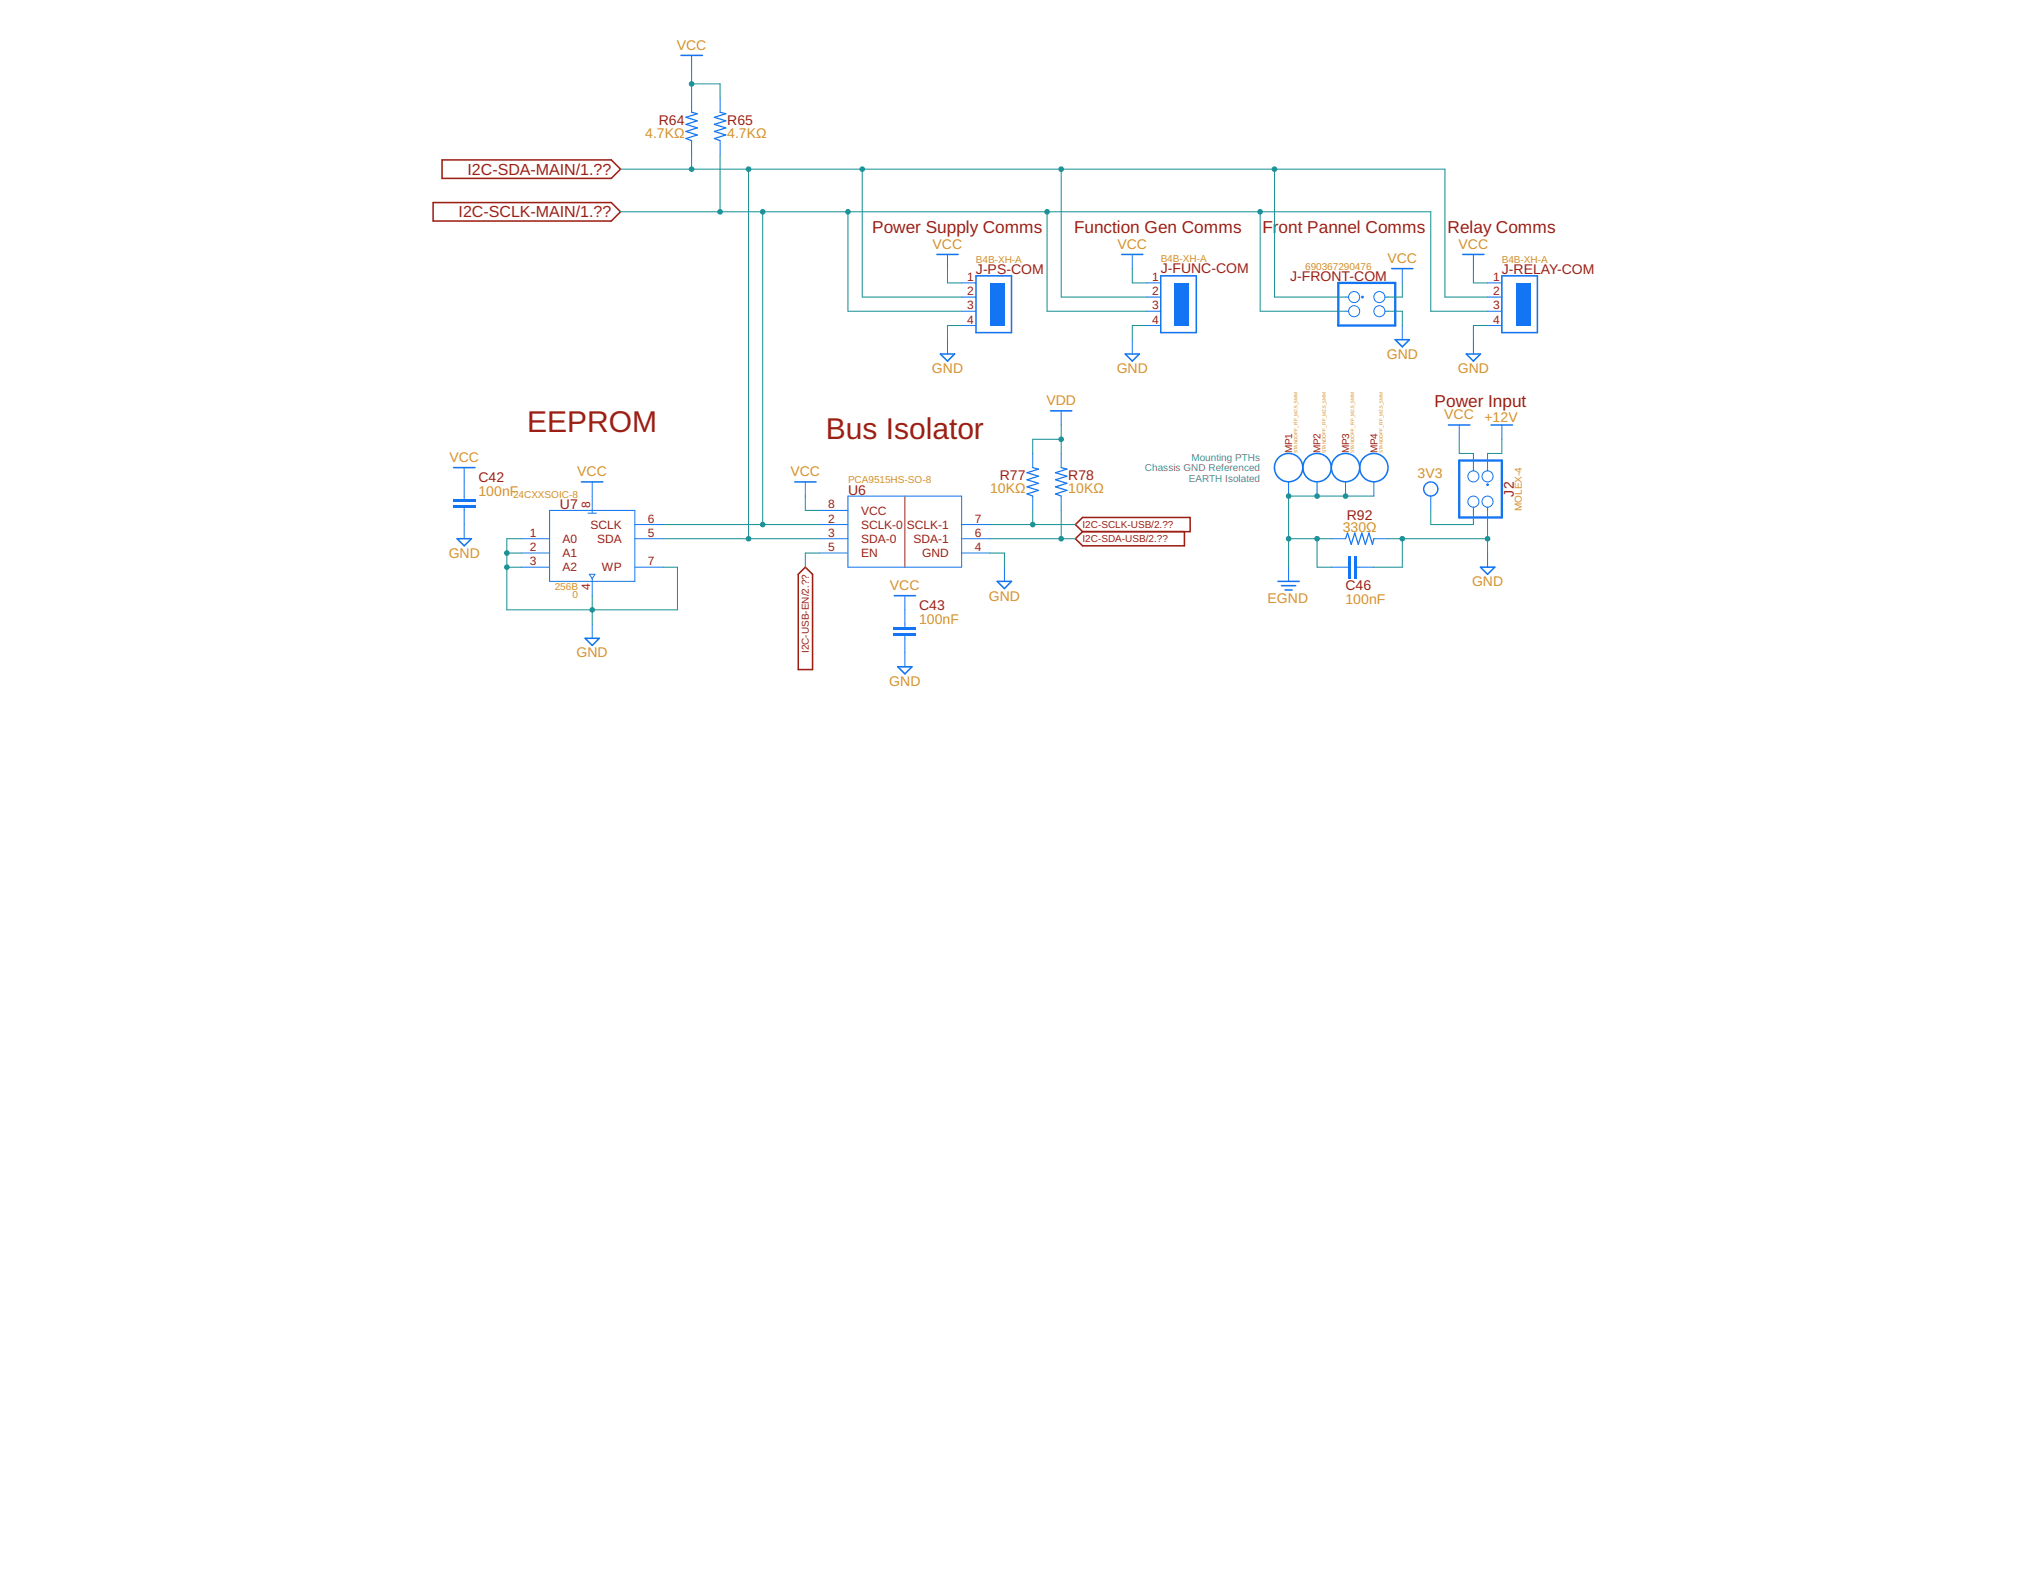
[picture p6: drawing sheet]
<svg xmlns="http://www.w3.org/2000/svg" width="279mm" height="216mm" viewBox="0 0 279 216" stroke-linecap="round" stroke-linejoin="round" font-family="sans-serif">
<path d="M124.5 68.2v9.8" fill="none" stroke="#9c1f14" stroke-width=".14"/>
<path d="M59.6 27.9h24.5l1.3 1.2-1.3 1.3h-24.5zM60.8 22h23.3l1.3 1.3-1.3 1.2h-23.3zM110.8 78l1 1v13.1h-2v-13.1zM147.9 72.1l1-.9h14.8v1.9h-14.8zM148.9 73.1l-1 1 1 1h14v-2" fill="none" stroke="#9c1f14" stroke-width=".21"/>
<path d="M199.3 58.4h2.9M203.7 78h1.9l-1 1z" fill="none" stroke="#1375f4" stroke-width=".21"/>
<path d="M200.7 58.4v2M204.6 76.1v1.9" fill="none" stroke="#1375f4" stroke-width=".14"/>
<path d="M196.1 66.4a1.08 1.08 0 0 1 1.7 .4 1.08 1.08 0 0 1-.7 1.5 1.08 1.08 0 0 1-1.4-1.1h.2a.88 .88 0 0 1 1.3-.8 .88 .88 0 0 1 .2 1.5 .88 .88 0 0 1-1.4-.4l-.1-.3h-.2l.2-.5z" fill-rule="evenodd" fill="#1375f4"/>
<path d="M196.1 66.4l.6-.2 .6 .1 .2 .1a1.04 1.04 0 0 1 .4 1.1l-.4 .6-.5 .2-.6-.1-.5-.4-.2-.6h.2l.1-.2 .3-.4 .2-.2h.5l.4 .2a.84 .84 0 0 1 .3 .9l-.5 .6h-.7l-.4-.4-.2-.5h-.2l.2-.5zM196.1 66.4l-.2 .3-.2 .5h.2l.2 .5 .4 .4h.7l.5-.6v-.5l-.1-.2-.4-.4h-.5l-.4 .2-.3 .4-.1 .2h-.2l.2 .6 .5 .4 .3 .1 .6-.1 .2-.1 .4-.6v-.5l-.2-.3-.4-.4-.3-.1-.6 .1z" fill="#1375f4"/>
<path d="M132.3 38.9h2M132.3 40.9h2M132.3 42.8h2M132.3 44.8h2M177.3 66.3v1.9M181.2 66.3v1.9M185.1 66.3v1.9M189 66.3v1.9M196.8 68.2v2" fill="none" stroke="#1375f4" stroke-width=".14"/>
<g fill="none" stroke="#1375f4" stroke-width=".21">
<path d="M134.3 37.9h4.8v7.8h-4.8z"/>
<circle cx="177.3" cy="64.3" r="1.95"/>
<circle cx="181.2" cy="64.3" r="1.95"/>
<circle cx="185.1" cy="64.3" r="1.95"/>
<circle cx="189" cy="64.3" r="1.95"/>
</g>
<path d="M136.2 38.9h2v5.9h-2z" fill-rule="evenodd" fill="#1375f4"/>
<path d="M136.2 38.9h2v5.9h-2zM136.2 38.9v5.9h2v-5.9z" fill="#1375f4"/>
<path d="M157.7 38.9h2M157.7 40.9h2M157.7 42.8h2M157.7 44.8h2" fill="none" stroke="#1375f4" stroke-width=".14"/>
<path d="M159.7 37.9h4.9v7.8h-4.9z" fill="none" stroke="#1375f4" stroke-width=".21"/>
<path d="M161.6 38.9h2v5.9h-2z" fill-rule="evenodd" fill="#1375f4"/>
<path d="M161.6 38.9h2v5.9h-2zM161.6 38.9v5.9h2v-5.9z" fill="#1375f4"/>
<path d="M62.3 69.6h3.1" fill="none" stroke="#1375f4" stroke-width=".38"/>
<path d="M62.3 69.4h3.1v.4h-3.1zM62.3 69.4v.4h3.1v-.4z" fill="#1375f4"/>
<path d="M62.3 68.8h3.1" fill="none" stroke="#1375f4" stroke-width=".38"/>
<path d="M62.3 68.6h3.1v.4h-3.1zM62.3 68.6v.4h3.1v-.4z" fill="#1375f4"/>
<g fill="none" stroke="#1375f4" stroke-width=".14">
<path d="M95.1 13.5v1.9M95.1 19.3v2M99.1 13.5v1.9M99.1 19.3v2M130.3 35v1.9M155.8 35v1.9M192.9 36.9v2M130.3 46.7v2M146 56.5v1.9M155.8 46.7v2M192.9 44.8v1.9M63.9 64.3v4.3"/>
<path d="M63.9 69.8v4.3M81.5 66.3v1.9M112.8 70.2h3.8M112.8 72.1h3.8M112.8 74.1h3.8M112.8 76.1h3.8M116.6 68.2h15.7v9.8h-15.7zM132.3 72.1h3.9M132.3 74.1h3.9M132.3 76.1h3.9M138.2 78v1.9M142.1 62.4v1.9"/>
<path d="M142.1 68.2v2M146 62.4v1.9M146 68.2v2"/>
</g>
<path d="M128.9 35h2.9M154.3 35h2.9M191.5 36.9h2.9M129.4 48.7h1.9l-1 1zM144.5 56.5h2.9M154.8 48.7h1.9l-.9 1zM191.9 46.7h2l-1 1zM62.4 64.3h2.9M62.9 74.1h2l-1 1zM80 66.3h2.9M137.2 79.9h1.9l-.9 1z" fill="none" stroke="#1375f4" stroke-width=".21"/>
<path d="M95.1 15.4l.8 .2-1.5 .5 1.5 .5-1.5 .5 1.5 .5-1.5 .5 1.5 .5-1.5 .4 .7 .3M99.1 15.4l.7 .2-1.5 .5 1.5 .5-1.5 .5 1.5 .5-1.5 .5 1.5 .5-1.5 .4 .8 .3M142.1 64.3l.8 .2-1.6 .5 1.6 .5-1.6 .5 1.6 .5-1.6 .5 1.6 .4-1.6 .5 .8 .3M146 64.3l.8 .2-1.6 .5 1.6 .5-1.6 .5 1.6 .5-1.6 .5 1.6 .4-1.6 .5 .8 .3" fill="none" stroke="#1375f4" stroke-width=".17"/>
<path d="M122.9 87.2h3.1" fill="none" stroke="#1375f4" stroke-width=".38"/>
<path d="M122.9 87h3.1v.4h-3.1zM122.9 87v.4h3.1v-.4z" fill="#1375f4"/>
<path d="M122.9 86.4h3.1" fill="none" stroke="#1375f4" stroke-width=".38"/>
<path d="M122.9 86.2h3.1v.4h-3.1zM122.9 86.2v.4h3.1v-.4z" fill="#1375f4"/>
<path d="M177.3 78v1.9M183.1 74.1h2M189 74.1h2M124.5 81.9v4.3M124.5 87.4v4.3" fill="none" stroke="#1375f4" stroke-width=".14"/>
<path d="M175.8 79.9h2.9M123 81.9h2.9M123.5 91.7h2l-1 1zM176.3 80.5h1.9M176.8 81.1h1" fill="none" stroke="#1375f4" stroke-width=".21"/>
<path d="M185.1 74.1l.3-.8 .5 1.6 .5-1.6 .5 1.6 .4-1.6 .5 1.6 .5-1.6 .5 1.6 .2-.8" fill="none" stroke="#1375f4" stroke-width=".17"/>
<path d="M186.5 76.4v3.2" fill="none" stroke="#1375f4" stroke-width=".38"/>
<path d="M186.3 76.4h.3v3.2h-.3zM186.3 76.4v3.2h.3v-3.2z" fill="#1375f4"/>
<path d="M185.7 76.4v3.2" fill="none" stroke="#1375f4" stroke-width=".38"/>
<path d="M185.5 76.4h.4v3.2h-.4zM185.5 76.4v3.2h.4v-3.2z" fill="#1375f4"/>
<path d="M204.6 38.9h2M204.6 40.9h2M204.6 42.8h2M204.6 44.8h2M183.1 78h2.4M186.6 78h2.4" fill="none" stroke="#1375f4" stroke-width=".14"/>
<path d="M206.6 37.9h4.9v7.8h-4.9z" fill="none" stroke="#1375f4" stroke-width=".21"/>
<path d="M208.6 38.9h1.9v5.9h-1.9z" fill-rule="evenodd" fill="#1375f4"/>
<path d="M208.6 38.9h1.9v5.9h-1.9zM208.6 38.9v5.9h1.9v-5.9z" fill="#1375f4"/>
<path d="M201.2 35h3M201.7 48.7h2l-1 1z" fill="none" stroke="#1375f4" stroke-width=".21"/>
<g fill="none" stroke="#1375f4" stroke-width=".14">
<path d="M202.7 35v1.9M202.7 46.7v2M202.7 64.3v.4M202.7 69.7v.5M204.6 64.3v.4M204.6 69.7v.5"/>
<circle cx="202.7" cy="69" r=".76"/>
<circle cx="202.7" cy="65.5" r=".76"/>
<circle cx="204.6" cy="69" r=".76"/>
<circle cx="204.6" cy="65.5" r=".76"/>
</g>
<path d="M200.7 63.3h5.9v7.9h-5.9z" fill="none" stroke="#1375f4" stroke-width=".32"/>
<circle cx="204.6" cy="66.7" r=".19" fill="#1375f4"/>
<path d="M204.4 66.7a.2 .2 0 0 1 .4 0 .2 .2 0 0 1-.4 0zM204.4 66.7a.2 .2 0 0 0 .4 0 .2 .2 0 0 0-.4 0z" fill="#1375f4"/>
<g fill="none" stroke="#1375f4" stroke-width=".14">
<path d="M185.1 40.9h.4M185.1 42.8h.4M190.5 40.9h.5M190.5 42.8h.5M71.7 74.1h3.9M71.7 76.1h3.9M71.7 78h3.9M75.6 70.2h11.7v9.7h-11.7zM80.9 70.6h1.1M81.1 79h.8l-.4 .6zM81.5 68.2v2.4M81.5 79.6v2.3"/>
<path d="M87.3 74.1h3.9M87.3 78h3.9M87.3 72.1h3.9M110.8 66.3v1.9M81.5 85.8v2"/>
<circle cx="186.3" cy="40.9" r=".76"/>
<circle cx="186.3" cy="42.8" r=".76"/>
<circle cx="189.8" cy="42.8" r=".76"/>
<circle cx="189.8" cy="40.9" r=".76"/>
</g>
<path d="M109.3 66.3h3M80.5 87.8h1.9l-.9 1z" fill="none" stroke="#1375f4" stroke-width=".21"/>
<path d="M184.1 38.9h7.8v5.9h-7.8z" fill="none" stroke="#1375f4" stroke-width=".32"/>
<circle cx="187.4" cy="40.9" r=".19" fill="#1375f4"/>
<path d="M187.2 40.9a.2 .2 0 0 1 .4 0 .2 .2 0 0 1-.4 0zM187.2 40.9a.2 .2 0 0 0 .4 0 .2 .2 0 0 0-.4 0z" fill="#1375f4"/>
<path d="M93.7 7.6h2.9M205.1 58.4h3" fill="none" stroke="#1375f4" stroke-width=".21"/>
<path d="M95.1 7.6v2M206.6 58.4v2" fill="none" stroke="#1375f4" stroke-width=".14"/>
<path d="M191 74.1h13.6M192.9 74.1v3.9h-3.9M196.8 70.2v1.9h5.9v-1.9M204.6 70.2v5.9" fill="none" stroke="#158f93" stroke-width=".14"/>
<g fill="#158f93">
<circle cx="204.6" cy="74.1" r=".38"/>
<circle cx="192.9" cy="74.1" r=".38"/>
</g>
<g fill="#158f93">
<path d="M204.3 74.1a.38 .38 0 0 1 .7 0 .38 .38 0 0 1-.7 0zM204.3 74.1a.38 .38 0 0 0 .7 0 .38 .38 0 0 0-.7 0z"/>
<path d="M192.5 74.1a.4 .4 0 0 1 .8 0 .4 .4 0 0 1-.8 0zM192.5 74.1a.4 .4 0 0 0 .8 0 .4 .4 0 0 0-.8 0z"/>
</g>
<path d="M132.3 44.8h-2v1.9M157.7 44.8h-1.9v1.9M191 42.8h1.9v2M204.6 44.8h-1.9v1.9M69.7 76.1h2M69.7 78h2M71.7 74.1h-2v9.8h23.5v-5.9h-2M136.2 76.1h2v1.9M81.5 81.9v3.9" fill="none" stroke="#158f93" stroke-width=".14"/>
<g fill="#158f93">
<circle cx="69.7" cy="76.1" r=".38"/>
<circle cx="69.7" cy="78" r=".38"/>
<circle cx="81.5" cy="83.9" r=".38"/>
</g>
<g fill="#158f93">
<path d="M69.3 76.1a.4 .4 0 0 1 .8 0 .4 .4 0 0 1-.8 0zM69.3 76.1a.4 .4 0 0 0 .8 0 .4 .4 0 0 0-.8 0z"/>
<path d="M69.3 78a.4 .4 0 0 1 .8 0 .4 .4 0 0 1-.8 0zM69.3 78a.4 .4 0 0 0 .8 0 .4 .4 0 0 0-.8 0z"/>
<path d="M81.1 83.9a.4 .4 0 0 1 .8 0 .4 .4 0 0 1-.8 0zM81.1 83.9a.4 .4 0 0 0 .8 0 .4 .4 0 0 0-.8 0z"/>
</g>
<path d="M95.1 9.6v3.9M95.1 11.5h4v2M130.3 36.9v2h2M155.8 36.9v2h1.9M192.9 38.9v2h-1.9M202.7 36.9v2h1.9M110.8 68.2v2h2M200.7 60.4v2h2v1.9" fill="none" stroke="#158f93" stroke-width=".14"/>
<circle cx="95.1" cy="11.5" r=".38" fill="#158f93"/>
<path d="M94.8 11.5a.38 .38 0 0 1 .7 0 .38 .38 0 0 1-.7 0zM94.8 11.5a.38 .38 0 0 0 .7 0 .38 .38 0 0 0-.7 0z" fill="#158f93"/>
<path d="M112.8 76.1h-2v1.9M136.2 72.1h11.7M142.1 70.2v1.9" fill="none" stroke="#158f93" stroke-width=".14"/>
<circle cx="142.1" cy="72.1" r=".38" fill="#158f93"/>
<path d="M141.7 72.1a.4 .4 0 0 1 .8 0 .4 .4 0 0 1-.8 0zM141.7 72.1a.4 .4 0 0 0 .8 0 .4 .4 0 0 0-.8 0z" fill="#158f93"/>
<path d="M136.2 74.1h11.7M146 70.2v3.9" fill="none" stroke="#158f93" stroke-width=".14"/>
<circle cx="146" cy="74.1" r=".38" fill="#158f93"/>
<path d="M145.6 74.1a.4 .4 0 0 1 .8 0 .4 .4 0 0 1-.8 0zM145.6 74.1a.4 .4 0 0 0 .8 0 .4 .4 0 0 0-.8 0z" fill="#158f93"/>
<path d="M146 58.4v4M146 60.4h-3.9v2" fill="none" stroke="#158f93" stroke-width=".14"/>
<circle cx="146" cy="60.4" r=".38" fill="#158f93"/>
<path d="M145.6 60.4a.4 .4 0 0 1 .8 0 .4 .4 0 0 1-.8 0zM145.6 60.4a.4 .4 0 0 0 .8 0 .4 .4 0 0 0-.8 0z" fill="#158f93"/>
<path d="M85.4 23.3h113.4v17.6h5.8M95.1 21.3v2M103 23.3v50.8M118.6 23.3v17.6h13.7M146 23.3v17.6h11.7M175.3 23.3v17.6h9.8M91.2 74.1h21.6" fill="none" stroke="#158f93" stroke-width=".14"/>
<g fill="#158f93">
<circle cx="95.1" cy="23.3" r=".38"/>
<circle cx="103" cy="23.3" r=".38"/>
<circle cx="118.6" cy="23.3" r=".38"/>
<circle cx="146" cy="23.3" r=".38"/>
<circle cx="175.3" cy="23.3" r=".38"/>
<circle cx="103" cy="74.1" r=".38"/>
</g>
<g fill="#158f93">
<path d="M94.8 23.3a.38 .38 0 0 1 .7 0 .38 .38 0 0 1-.7 0zM94.8 23.3a.38 .38 0 0 0 .7 0 .38 .38 0 0 0-.7 0z"/>
<path d="M102.6 23.3a.4 .4 0 0 1 .8 0 .4 .4 0 0 1-.8 0zM102.6 23.3a.4 .4 0 0 0 .8 0 .4 .4 0 0 0-.8 0z"/>
<path d="M118.2 23.3a.4 .4 0 0 1 .8 0 .4 .4 0 0 1-.8 0zM118.2 23.3a.4 .4 0 0 0 .8 0 .4 .4 0 0 0-.8 0z"/>
<path d="M145.6 23.3a.4 .4 0 0 1 .8 0 .4 .4 0 0 1-.8 0zM145.6 23.3a.4 .4 0 0 0 .8 0 .4 .4 0 0 0-.8 0z"/>
<path d="M174.9 23.3a.4 .4 0 0 1 .8 0 .4 .4 0 0 1-.8 0zM174.9 23.3a.4 .4 0 0 0 .8 0 .4 .4 0 0 0-.8 0z"/>
<path d="M102.6 74.1a.4 .4 0 0 1 .8 0 .4 .4 0 0 1-.8 0zM102.6 74.1a.4 .4 0 0 0 .8 0 .4 .4 0 0 0-.8 0z"/>
</g>
<path d="M85.4 29.1h111.4v13.7h7.8M99.1 21.3v7.8M104.9 29.1v43M116.6 29.1v13.7h15.7M144 29.1v13.7h13.7M173.4 29.1v13.7h11.7M91.2 72.1h21.6" fill="none" stroke="#158f93" stroke-width=".14"/>
<g fill="#158f93">
<circle cx="99.1" cy="29.1" r=".38"/>
<circle cx="104.9" cy="29.1" r=".38"/>
<circle cx="116.6" cy="29.1" r=".38"/>
<circle cx="144" cy="29.1" r=".38"/>
<circle cx="173.4" cy="29.1" r=".38"/>
<circle cx="104.9" cy="72.1" r=".38"/>
</g>
<g fill="#158f93">
<path d="M98.7 29.1a.38 .38 0 0 1 .7 0 .38 .38 0 0 1-.7 0zM98.7 29.1a.38 .38 0 0 0 .7 0 .38 .38 0 0 0-.7 0z"/>
<path d="M104.5 29.1a.4 .4 0 0 1 .8 0 .4 .4 0 0 1-.8 0zM104.5 29.1a.4 .4 0 0 0 .8 0 .4 .4 0 0 0-.8 0z"/>
<path d="M116.3 29.1a.38 .38 0 0 1 .7 0 .38 .38 0 0 1-.7 0zM116.3 29.1a.38 .38 0 0 0 .7 0 .38 .38 0 0 0-.7 0z"/>
<path d="M143.7 29.1a.38 .38 0 0 1 .7 0 .38 .38 0 0 1-.7 0zM143.7 29.1a.38 .38 0 0 0 .7 0 .38 .38 0 0 0-.7 0z"/>
<path d="M173 29.1a.38 .38 0 0 1 .7 0 .38 .38 0 0 1-.7 0zM173 29.1a.38 .38 0 0 0 .7 0 .38 .38 0 0 0-.7 0z"/>
<path d="M104.5 72.1a.4 .4 0 0 1 .8 0 .4 .4 0 0 1-.8 0zM104.5 72.1a.4 .4 0 0 0 .8 0 .4 .4 0 0 0-.8 0z"/>
</g>
<path d="M177.3 74.1h5.8M181.2 74.1v3.9h1.9M189 68.2h-11.7v9.8" fill="none" stroke="#158f93" stroke-width=".14"/>
<g fill="#158f93">
<circle cx="177.3" cy="68.2" r=".38"/>
<circle cx="177.3" cy="74.1" r=".38"/>
<circle cx="181.2" cy="68.2" r=".38"/>
<circle cx="185.1" cy="68.2" r=".38"/>
<circle cx="181.2" cy="74.1" r=".38"/>
</g>
<g fill="#158f93">
<path d="M176.9 68.2a.4 .4 0 0 1 .8 0 .4 .4 0 0 1-.8 0zM176.9 68.2a.4 .4 0 0 0 .8 0 .4 .4 0 0 0-.8 0z"/>
<path d="M176.9 74.1a.4 .4 0 0 1 .8 0 .4 .4 0 0 1-.8 0zM176.9 74.1a.4 .4 0 0 0 .8 0 .4 .4 0 0 0-.8 0z"/>
<path d="M180.8 68.2a.4 .4 0 0 1 .8 0 .4 .4 0 0 1-.8 0zM180.8 68.2a.4 .4 0 0 0 .8 0 .4 .4 0 0 0-.8 0z"/>
<path d="M184.7 68.2a.4 .4 0 0 1 .8 0 .4 .4 0 0 1-.8 0zM184.7 68.2a.4 .4 0 0 0 .8 0 .4 .4 0 0 0-.8 0z"/>
<path d="M180.8 74.1a.4 .4 0 0 1 .8 0 .4 .4 0 0 1-.8 0zM180.8 74.1a.4 .4 0 0 0 .8 0 .4 .4 0 0 0-.8 0z"/>
</g>
<path d="M206.6 60.4v2h-2v1.9" fill="none" stroke="#158f93" stroke-width=".14"/>
<g font-size="4.1" fill="#9c1f14">
<text x="72.5" y="59.4">EEPROM</text>
<text x="113.6" y="60.4">Bus Isolator</text>
</g>
<g font-size="2.4" fill="#9c1f14">
<text x="120" y="32.1">Power Supply Comms</text>
<text x="147.7" y="32.1">Function Gen Comms</text>
<text x="173.7" y="32.1">Fr</text>
<text x="175.9" y="32.1">ont Pannel Comms</text>
<text x="199.2" y="32.1">Relay Comms</text>
<text x="197.4" y="55.9">Power Input</text>
</g>
<g font-size="2.2" fill="#9c1f14">
<text x="63.1" y="29.9">I2C-SCLK-MAIN/1.??</text>
<text x="64.3" y="24">I2C-SDA-MAIN/1.??</text>
</g>
<g font-size="1.9" fill="#d59028">
<text x="93.1" y="6.9">VCC</text>
<text x="88.8" y="19">4.7KΩ</text>
<text x="100" y="19">4.7KΩ</text>
<text x="128.3" y="34.2">VCC</text>
<text x="153.7" y="34.2">VCC</text>
<text x="200.6" y="34.2">VCC</text>
<text x="190.9" y="36.2">VCC</text>
<text x="128.2" y="51.3">GND</text>
<text x="153.6" y="51.3">GND</text>
<text x="190.8" y="49.4">GND</text>
<text x="200.6" y="51.3">GND</text>
<text x="144" y="55.7">VDD</text>
<text x="198.7" y="57.7">VCC</text>
<text x="204.2" y="58.1">+12V</text>
<text x="61.8" y="63.5">VCC</text>
<text x="79.4" y="65.5">VCC</text>
<text x="108.7" y="65.5">VCC</text>
<text x="195" y="65.8">3V3</text>
<text x="65.8" y="68.2">100nF</text>
<text x="136.2" y="67.8">10KΩ</text>
<text x="147" y="67.8">10KΩ</text>
<text x="61.7" y="76.7">GND</text>
<text x="184.7" y="73.1">330Ω</text>
<text x="122.4" y="81.1">VCC</text>
<text x="136" y="82.6">GND</text>
<text x="174.4" y="83">EGND</text>
<text x="185.1" y="83.1">100nF</text>
<text x="202.5" y="80.6">GND</text>
<text x="126.4" y="85.8">100nF</text>
<text x="79.3" y="90.4">GND</text>
<text x="122.3" y="94.3">GND</text>
</g>
<g font-size="1.9" fill="#9c1f14">
<text x="90.6" y="17.2">R64</text>
<text x="100" y="17.2">R65</text>
<text x="134.3" y="37.7">J-PS-COM</text>
<text x="159.7" y="37.5">J-FUNC-COM</text>
<text x="177.5" y="38.6">J-FRONT-COM</text>
<text x="206.6" y="37.7">J-RELAY-COM</text>
<text x="65.8" y="66.3">C42</text>
<text x="77" y="70">U7</text>
<text x="116.7" y="68">U6</text>
<text x="137.5" y="66.1">R77</text>
<text x="147" y="66.1">R78</text>
<text x="185.3" y="71.6">R92</text>
<text x="208.3" y="68.3" transform="rotate(-90 208.3 68.3)">J2</text>
<text x="126.4" y="83.9">C43</text>
<text x="185.1" y="81.1">C46</text>
</g>
<g font-size="1.7" fill="#9c1f14">
<text x="133.1" y="40.6">2</text>
<text x="133.1" y="38.6">1</text>
<text x="158.5" y="40.6">2</text>
<text x="158.5" y="38.6">1</text>
<text x="205.4" y="40.6">2</text>
<text x="205.4" y="38.6">1</text>
<text x="133.1" y="42.5">3</text>
<text x="133.1" y="44.5">4</text>
<text x="158.5" y="42.5">3</text>
<text x="158.5" y="44.5">4</text>
<text x="205.4" y="42.5">3</text>
<text x="205.4" y="44.5">4</text>
<text x="81.2" y="69.9" transform="rotate(-90 81.2 69.9)">8</text>
<text x="89.1" y="71.9">6</text>
<text x="114" y="69.9">8</text>
<text x="114" y="71.9">2</text>
<text x="118.5" y="70.8">VCC</text>
<text x="134.1" y="71.9">7</text>
<text x="72.9" y="73.8">1</text>
<text x="72.9" y="75.8">2</text>
<text x="72.9" y="77.7">3</text>
<text x="77.4" y="74.7">A0</text>
<text x="77.4" y="76.6">A1</text>
<text x="81.2" y="72.7">SCLK</text>
<text x="82.1" y="74.7">SDA</text>
<text x="89.1" y="73.8">5</text>
<text x="89.1" y="77.7">7</text>
<text x="114" y="73.8">3</text>
<text x="114" y="75.8">5</text>
<text x="118.5" y="72.7">SCLK-0</text>
<text x="118.5" y="74.7">SDA-0</text>
<text x="118.5" y="76.6">EN</text>
<text x="124.7" y="72.7">SCLK-1</text>
<text x="125.7" y="74.7">SDA-1</text>
<text x="126.8" y="76.6">GND</text>
<text x="134.1" y="75.8">4</text>
<text x="134.1" y="73.8">6</text>
<text x="77.4" y="78.6">A2</text>
<text x="81.2" y="81.1" transform="rotate(-90 81.2 81.1)">4</text>
<text x="82.8" y="78.6">WP</text>
</g>
<g font-size="1.4" fill="#d59028">
<text x="159.7" y="36">B4B-XH-A</text>
<text x="134.3" y="36.2">B4B-XH-A</text>
<text x="179.5" y="37.1">690367290476</text>
<text x="206.6" y="36.2">B4B-XH-A</text>
<text x="70.6" y="68.4">24CXXSOIC-8</text>
<text x="116.7" y="66.5">PCA9515HS-SO-8</text>
<text x="209.3" y="70.3" transform="rotate(-90 209.3 70.3)">MOLEX-4</text>
<text x="76.3" y="81.1">256B</text>
<text x="78.7" y="82.3">0</text>
</g>
<g font-size="1.4" fill="#606883">
<text x="157.5" y="64.8">Chassis GND Referenced</text>
<text x="163.9" y="63.3">Mounting PTHs</text>
<text x="163.5" y="66.3">EARTH Isolated</text>
</g>
<g font-size="1.4" fill="#9c1f14">
<text x="177.8" y="62.4" transform="rotate(-90 177.8 62.4)">MP1</text>
<text x="181.7" y="62.4" transform="rotate(-90 181.7 62.4)">MP2</text>
<text x="185.6" y="62.4" transform="rotate(-90 185.6 62.4)">MP3</text>
<text x="189.5" y="62.4" transform="rotate(-90 189.5 62.4)">MP4</text>
<text x="148.9" y="72.6">I2C-SCLK-USB/2.??</text>
<text x="148.9" y="74.6">I2C-SDA-USB/2.??</text>
<text x="111.3" y="89.8" transform="rotate(-90 111.3 89.8)">I2C-USB-EN/2.??</text>
</g>
<g font-size=".7" fill="#d59028">
<text x="178.5" y="62.4" transform="rotate(-90 178.5 62.4)">STANDOFF_F/F_M2.5_5MM</text>
<text x="182.4" y="62.4" transform="rotate(-90 182.4 62.4)">STANDOFF_F/F_M2.5_5MM</text>
<text x="186.3" y="62.4" transform="rotate(-90 186.3 62.4)">STANDOFF_F/F_M2.5_5MM</text>
<text x="190.2" y="62.4" transform="rotate(-90 190.2 62.4)">STANDOFF_F/F_M2.5_5MM</text>
</g>
</svg>
